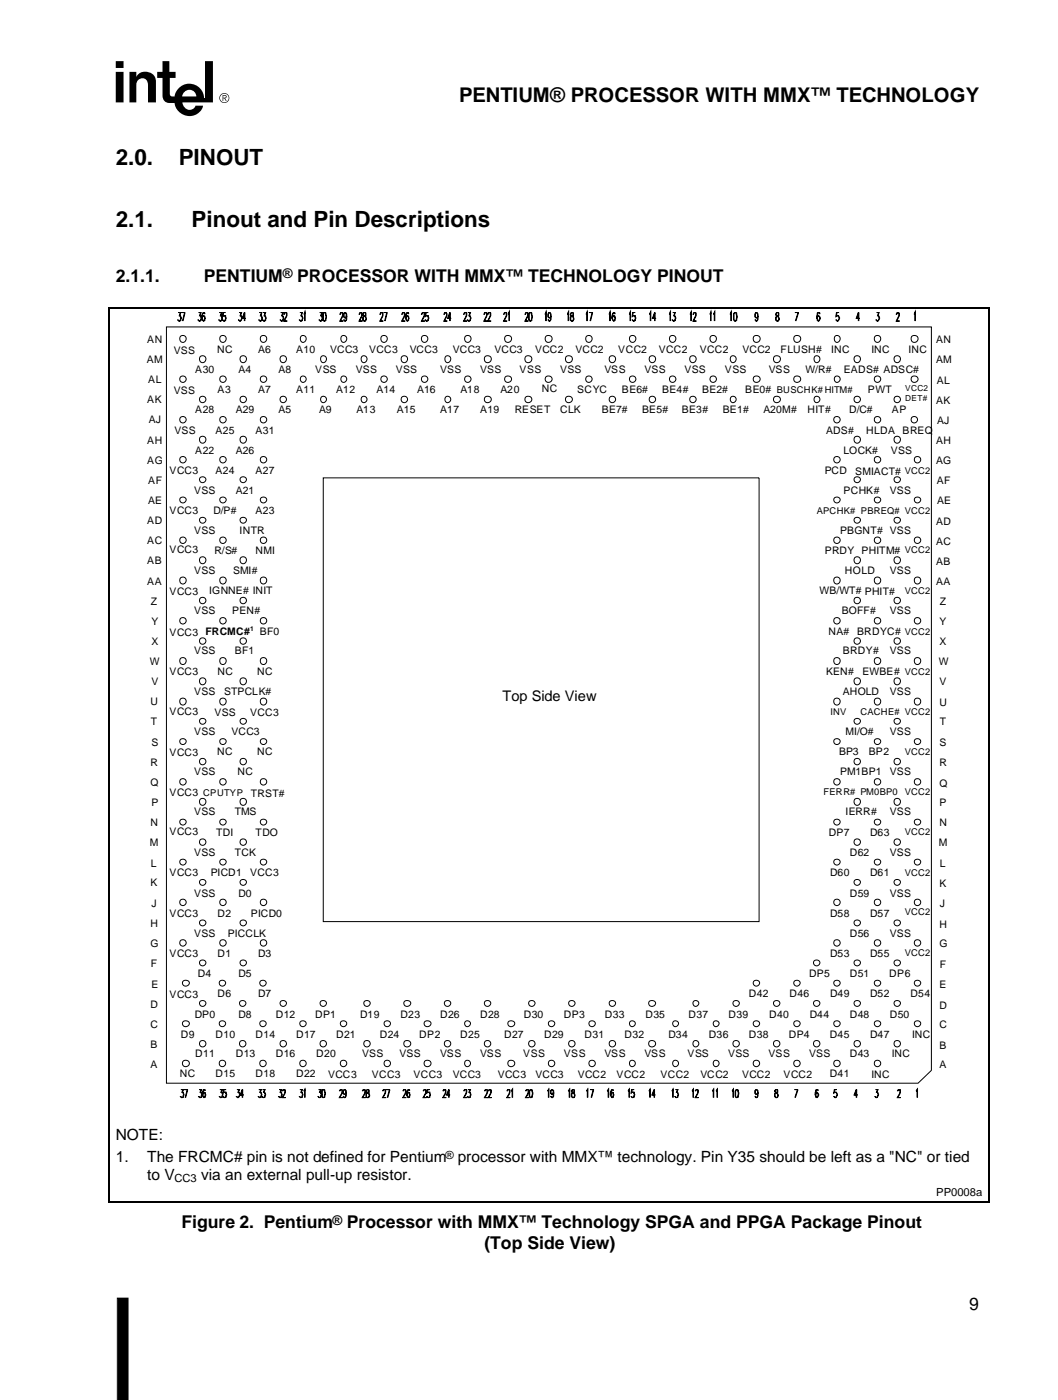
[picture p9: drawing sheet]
<svg xmlns="http://www.w3.org/2000/svg" width="168mm" height="222mm" viewBox="0 0 168 222" stroke-linecap="round" stroke-linejoin="round" font-family="sans-serif">
<path d="M17.3 48.9h.1v.1h-.1zM156.9 48.9h.2v.1h-.2zM17.3 190.7h.1v.1h-.1zM156.9 190.7h.2v.1h-.2zM18.7 206.2h1.5v16.1h-1.5z" fill="#000"/>
<g fill="none" stroke="#000" stroke-width=".16">
<path d="M26.4 51.9h121.4v118l-2.1 2.1h-119.3zM28.3 49.6h.3l-.2 .5a.45 .45 0 0 1 .3 .5 .45 .45 0 0 1-.3 .4l-.2-.3M28.4 49.6h.3l-.2 .5a.45 .45 0 0 1 .3 .5 .45 .45 0 0 1-.4 .4l-.1-.3M28.8 49.6h.6l-.4 1.4M29.3 49.6l-.3 1.4M31.5 49.6h.3l-.1 .5a.45 .45 0 0 1 .2 .5 .45 .45 0 0 1-.3 .4l-.2-.3M31.6 49.6h.3l-.1 .5a.45 .45 0 0 1 .2 .5 .45 .45 0 0 1-.3 .4l-.2-.3M32.4 49.9l-.1-.3a.91 .91 0 0 0 0 1.4l.1-.1v-.2a.44 .44 0 0 0-.1-.6l-.3 .4M32.5 49.9l-.1-.3a.91 .91 0 0 0-.1 1.4l.2-.1v-.2a.44 .44 0 0 0-.2-.6l-.2 .4M34.8 49.6h.3l-.1 .5a.45 .45 0 0 1 .2 .5 .45 .45 0 0 1-.3 .4l-.2-.3M34.9 49.6h.3l-.1 .5a.45 .45 0 0 1 .2 .5 .45 .45 0 0 1-.3 .4l-.2-.3M35.7 49.6h-.3l-.1 .6 .4-.1 .1 .4-.1 .4-.2 .1-.2-.3"/>
<path d="M35.8 49.6h-.3l-.1 .6 .4-.1 .1 .4-.1 .4-.2 .1-.2-.3M37.9 49.6h.4l-.2 .5a.45 .45 0 0 1 .3 .5 .45 .45 0 0 1-.4 .4l-.2-.3M38 49.6h.4l-.2 .5a.45 .45 0 0 1 .2 .5 .45 .45 0 0 1-.3 .4l-.2-.3M38.9 50.5h-.5l.4-.9v1.4M39 50.5h-.5l.4-.9v1.4M41.1 49.6h.4l-.2 .5a.45 .45 0 0 1 .3 .5 .45 .45 0 0 1-.4 .4l-.1-.3M41.2 49.6h.4l-.2 .5a.45 .45 0 0 1 .3 .5 .45 .45 0 0 1-.4 .4l-.2-.3M41.7 49.6h.4l-.2 .5a.45 .45 0 0 1 .3 .5 .45 .45 0 0 1-.4 .4l-.1-.3M41.8 49.6h.4l-.2 .5a.45 .45 0 0 1 .3 .5 .45 .45 0 0 1-.4 .4l-.2-.3M44.5 49.6h.4l-.2 .5a.45 .45 0 0 1 .3 .5 .45 .45 0 0 1-.4 .4l-.2-.3M44.6 49.6h.4l-.2 .5a.45 .45 0 0 1 .2 .5 .45 .45 0 0 1-.3 .4l-.2-.3M45 50l.2-.4 .3 .1v.4l-.5 .9h.6"/>
<path d="M45.1 50l.2-.4 .3 .1v.4l-.5 .9h.5M47.6 49.6h.3l-.1 .5a.45 .45 0 0 1 .2 .5 .45 .45 0 0 1-.3 .4l-.2-.3M47.7 49.6h.3l-.2 .5a.45 .45 0 0 1 .3 .5 .45 .45 0 0 1-.3 .4l-.2-.3M47.9 53.3a.5 .5 0 0 1 .7 .5l-.1 .3-.4 .3a.6 .6 0 0 1-.4-.5 .6 .6 0 0 1 .2-.6zM48.2 49.9l.1-.3v1.4M48.3 49.9l.1-.3v1.4M50.7 49.6h.4l-.2 .5a.45 .45 0 0 1 .2 .5 .45 .45 0 0 1-.3 .4l-.2-.3M50.8 49.6h.3l-.1 .5a.45 .45 0 0 1 .2 .5 .45 .45 0 0 1-.3 .4l-.2-.3M51.1 56.5a.5 .5 0 0 1 .7 .5l-.1 .3-.4 .3a.6 .6 0 0 1-.4-.5 .6 .6 0 0 1 .2-.6zM51.3 49.7l.1-.1 .2 .1 .1 .5-.1 .7-.1 .1-.3-.3zM51.4 49.7l.1-.1 .2 .1 .1 .5-.1 .7-.1 .1-.3-.3zM53.9 50l.2-.4 .3 .1v.4l-.5 .9h.5"/>
<path d="M54 50l.2-.4 .2 .1v.4l-.4 .9h.5M54.3 53.3a.5 .5 0 0 1 .7 .5v.3l-.5 .3a.6 .6 0 0 1-.4-.5 .6 .6 0 0 1 .2-.6zM54.9 50.1l-.1 .4a.47 .47 0 0 1-.3-.5 .47 .47 0 0 1 .3-.4l.1 .3v.2a.63 .63 0 0 1-.2 .9l-.2-.3M55 50.1l-.1 .4a.47 .47 0 0 1-.3-.5 .47 .47 0 0 1 .3-.4l.1 .3v.2a.63 .63 0 0 1-.2 .9l-.2-.3M57 50l.1-.4 .3 .1v.4l-.4 .9h.5M57.1 50l.1-.4 .3 .1v.4l-.4 .9h.5M57.5 56.5a.5 .5 0 0 1 .8 .5l-.1 .3-.5 .3a.6 .6 0 0 1-.4-.5 .6 .6 0 0 1 .2-.6zM57.7 49.6a.33 .33 0 0 0 0 .5 .43 .43 0 0 1 .4 .4 .43 .43 0 0 1-.4 .5 .48 .48 0 0 1-.1-.5 .48 .48 0 0 1 .4-.4v-.4zM57.7 49.7v.2v.2a.43 .43 0 0 1 .5 .4 .43 .43 0 0 1-.4 .5 .48 .48 0 0 1-.1-.5 .48 .48 0 0 1 .4-.4v-.4l-.1-.1zM60.3 50l.2-.4 .2 .1v.4l-.4 .9h.5M60.4 50l.1-.4 .3 .1v.4l-.4 .9h.5M60.9 49.6h.6l-.4 1.4"/>
<path d="M61.4 49.6l-.4 1.4M63.8 50l.1-.4 .3 .1v.4l-.4 .9h.5M63.8 50l.2-.4 .3 .1v.4l-.5 .9h.5M64.8 49.9l-.1-.3a.91 .91 0 0 0-.1 1.4l.2-.1v-.2a.44 .44 0 0 0-.2-.6l-.3 .4M64.9 49.9l-.1-.3a.91 .91 0 0 0-.1 1.4l.2-.1v-.2a.44 .44 0 0 0-.2-.6l-.3 .4M66.9 50l.2-.4 .2 .1v.4l-.4 .9h.5M67 50l.1-.4 .3 .1v.4l-.4 .9h.5M67.9 49.6h-.3l-.1 .6 .4-.1 .1 .4-.1 .4-.3 .1-.1-.3M68 49.6h-.4v.6l.4-.1 .1 .4-.1 .4-.3 .1-.1-.3M70.4 50l.2-.4h.2l.1 .5-.5 .9h.6M70.5 50l.2-.4h.2l.1 .5-.5 .9h.5M70.8 56.5a.5 .5 0 0 1 .7 .5v.3l-.5 .3a.6 .6 0 0 1-.4-.5 .6 .6 0 0 1 .2-.6z"/>
<path d="M71.5 50.5h-.5l.4-.9v1.4M71.6 50.5h-.5l.4-.9v1.4M73.6 50l.1-.4 .3 .1v.4l-.4 .9h.5M73.7 50l.1-.4 .3 .1v.4l-.4 .9h.5M74.3 49.6h.3l-.2 .5a.45 .45 0 0 1 .3 .5 .45 .45 0 0 1-.4 .4l-.1-.3M74.3 49.6h.4l-.2 .5a.45 .45 0 0 1 .3 .5 .45 .45 0 0 1-.4 .4l-.1-.3M76.8 50l.2-.4 .2 .1v.4l-.4 .9h.5M76.9 50l.1-.4 .3 .1v.4l-.4 .9h.5M77.4 50l.2-.4 .2 .1v.4l-.4 .9h.5M77.5 50l.1-.4 .3 .1v.4l-.4 .9h.5M79.9 50l.2-.4 .2 .1v.4l-.4 .9h.5M80 50l.2-.4 .2 .1v.4l-.4 .9h.5"/>
<path d="M80.6 49.9l.2-.3v1.4M80.7 49.9l.2-.3v1.4M83.3 50l.2-.4 .2 .1v.4l-.4 .9h.5M83.4 50l.2-.4 .2 .1v.4l-.4 .9h.5M84 49.7l.1-.1 .2 .1 .1 .5-.1 .7-.1 .1-.3-.3zM84.1 49.7l.1-.1 .2 .1 .1 .5-.1 .7-.2 .1-.2-.3zM86.4 49.9l.2-.3v1.4M86.5 49.9l.2-.3v1.4M87.4 50.1l-.2 .4a.47 .47 0 0 1-.3-.5 .47 .47 0 0 1 .3-.4l.2 .3v.2a.63 .63 0 0 1-.3 .9l-.1-.3M87.5 50.1l-.2 .4a.47 .47 0 0 1-.3-.5 .47 .47 0 0 1 .3-.4l.2 .3v.2a.63 .63 0 0 1-.3 .9l-.2-.3M90 49.9l.2-.3v1.4M90.1 49.9l.2-.3v1.4"/>
<path d="M90.6 49.7l-.1 .2 .1 .2a.43 .43 0 0 1 .4 .4 .43 .43 0 0 1-.3 .5 .48 .48 0 0 1-.2-.5 .48 .48 0 0 1 .4-.4v-.4l-.1-.1zM90.8 49.6a.33 .33 0 0 0-.1 .5 .43 .43 0 0 1 .4 .4 .43 .43 0 0 1-.3 .5 .48 .48 0 0 1-.2-.5 .48 .48 0 0 1 .4-.4v-.4zM93 49.9l.1-.3v1.4M93 49.9l.2-.3v1.4M93.5 49.6h.6l-.4 1.4M94 49.6l-.4 1.4M96.6 49.9l.2-.3v1.4M96.7 49.9l.2-.3v1.4M97.5 49.9v-.3a.91 .91 0 0 0-.1 1.4l.1-.1v-.2a.44 .44 0 0 0-.1-.6l-.3 .4M97.6 49.9l-.1-.3a.91 .91 0 0 0 0 1.4l.1-.1v-.2a.44 .44 0 0 0-.1-.6l-.3 .4M99.8 49.9l.2-.3v1.4M99.9 49.9l.2-.3v1.4"/>
<path d="M100.8 49.6h-.4l-.1 .6 .5-.1v.4v.4l-.3 .1-.2-.3M100.8 49.6h-.3l-.1 .6 .4-.1 .1 .4-.1 .4-.2 .1-.2-.3M103 49.9l.2-.3v1.4M103.1 49.9l.2-.3v1.4M104.1 50.5h-.6l.4-.9v1.4M104.1 50.5h-.5l.4-.9v1.4M106.2 49.9l.1-.3v1.4M106.3 49.9l.1-.3v1.4M106.8 49.6h.3l-.2 .5a.45 .45 0 0 1 .3 .5 .45 .45 0 0 1-.4 .4l-.1-.3M106.8 49.6h.4l-.2 .5a.45 .45 0 0 1 .3 .5 .45 .45 0 0 1-.4 .4l-.1-.3M109.5 49.9l.1-.3v1.4M109.6 49.9l.1-.3v1.4"/>
<path d="M110 50l.2-.4 .2 .1v.4l-.4 .9h.5M110.1 50l.1-.4 .3 .1v.4l-.4 .9h.5M112.6 49.9l.2-.3v1.4M112.7 49.9l.2-.3v1.4M113.2 49.9l.2-.3v1.4M113.3 49.9l.2-.3v1.4M115.8 49.9l.2-.3v1.4M115.9 49.9l.2-.3v1.4M116.1 56.5a.5 .5 0 0 1 .7 .5v.3l-.5 .3a.6 .6 0 0 1-.4-.5 .6 .6 0 0 1 .2-.6zM116.5 49.7l.1-.1 .2 .1 .1 .5-.1 .7-.1 .1-.3-.3zM116.6 49.7l.1-.1 .2 .1 .1 .5-.1 .7-.1 .1-.3-.3zM120.2 50.1l-.1 .4a.47 .47 0 0 1-.3-.5 .47 .47 0 0 1 .3-.4l.1 .3v.2a.63 .63 0 0 1-.2 .9l-.2-.3"/>
<path d="M120.3 50.1l-.2 .4a.47 .47 0 0 1-.2-.5 .47 .47 0 0 1 .2-.4l.2 .3v.2a.63 .63 0 0 1-.2 .9l-.2-.3M123.3 49.6a.37 .37 0 0 0-.2 .4 .37 .37 0 0 0 .3 .3 .36 .36 0 0 1 .2 .4 .36 .36 0 0 1-.3 .3 .48 .48 0 0 1-.2-.5 .48 .48 0 0 1 .4-.4v-.4zM123.4 49.6a.37 .37 0 0 0-.2 .4 .37 .37 0 0 0 .3 .3 .36 .36 0 0 1 .2 .4 .36 .36 0 0 1-.3 .3 .48 .48 0 0 1-.2-.5 .48 .48 0 0 1 .4-.4v-.4zM126.2 49.6h.5l-.4 1.4M126.7 49.6l-.5 1.4M129.4 56.5a.5 .5 0 0 1 .7 .5v.3l-.5 .3a.6 .6 0 0 1-.4-.5 .6 .6 0 0 1 .2-.6zM130 49.9v-.3l-.3 .1-.1 .5 .1 .7 .2 .1 .1-.3a.44 .44 0 0 0-.1-.6l-.2 .1-.1 .3M130.1 49.9l-.1-.3-.2 .1-.1 .5 .1 .7 .2 .1 .1-.3a.44 .44 0 0 0-.1-.6l-.2 .1-.1 .3M132.6 53.3a.5 .5 0 0 1 .7 .5v.3l-.5 .3a.6 .6 0 0 1-.4-.5 .6 .6 0 0 1 .2-.6zM133.1 49.6h-.3l-.1 .6 .1-.1a.43 .43 0 0 1 .4 .4 .43 .43 0 0 1-.4 .5l-.1-.3M133.2 49.6h-.4v.6v-.1a.43 .43 0 0 1 .5 .4 .43 .43 0 0 1-.4 .5l-.1-.3M136.4 50.5h-.5l.3-.9v1.4"/>
<path d="M136.5 50.5h-.5l.3-.9v1.4M139.1 49.6h.3l-.1 .5a.45 .45 0 0 1 .2 .5 .45 .45 0 0 1-.3 .4l-.2-.3M139.2 49.6h.3l-.1 .5a.45 .45 0 0 1 .2 .5 .45 .45 0 0 1-.3 .4l-.2-.3M142.2 50l.2-.4h.2l.1 .5-.5 .9h.5M142.3 50l.1-.3 .3-.1v.5l-.4 .9h.5M145 49.9l.2-.3v1.4M145.1 49.9l.2-.3v1.4M51.3 75.9h69.2v70.4h-69.2zM28.7 173h.3l-.1 .4a.45 .45 0 0 1 .2 .5 .45 .45 0 0 1-.3 .3l-.2-.2M28.8 173h.3l-.1 .4a.45 .45 0 0 1 .2 .5 .45 .45 0 0 1-.3 .3l-.2-.2M29.2 173h.6l-.3 1.2M29.7 173l-.3 1.2"/>
<path d="M31.6 173h.3l-.1 .4a.45 .45 0 0 1 .2 .5 .45 .45 0 0 1-.3 .3l-.2-.2M31.7 173h.3l-.2 .4a.45 .45 0 0 1 .3 .5 .45 .45 0 0 1-.3 .3l-.2-.2M32.5 173.1l-.1-.1a.81 .81 0 0 0-.1 1.2h.2l.1-.4-.1-.3-.2-.1-.2 .4M32.6 173.1l-.1-.1a.81 .81 0 0 0-.1 1.2h.2l.1-.4-.1-.3-.2-.1-.2 .4M34.9 173h.3l-.1 .4a.45 .45 0 0 1 .2 .5 .45 .45 0 0 1-.3 .3l-.2-.2M35 173h.3l-.2 .4a.45 .45 0 0 1 .3 .5 .45 .45 0 0 1-.3 .3l-.2-.2M35.8 173h-.3l-.1 .5 .4-.1 .1 .3-.1 .5h-.2l-.2-.2M35.9 173h-.3l-.1 .5 .4-.1 .1 .3-.1 .5h-.3l-.1-.2M37.6 173h.3l-.1 .4a.45 .45 0 0 1 .2 .5 .45 .45 0 0 1-.3 .3l-.2-.2M37.7 173h.3l-.2 .4a.45 .45 0 0 1 .3 .5 .45 .45 0 0 1-.3 .3l-.2-.2M38.6 173.8h-.5l.3-.8v1.2M38.7 173.8h-.5l.3-.8v1.2"/>
<path d="M41.1 173h.3l-.2 .4a.45 .45 0 0 1 .3 .5 .45 .45 0 0 1-.4 .3l-.1-.2M41.1 173h.4l-.2 .4a.45 .45 0 0 1 .3 .5 .45 .45 0 0 1-.4 .3l-.1-.2M41.7 173h.3l-.2 .4a.45 .45 0 0 1 .3 .5 .45 .45 0 0 1-.4 .3l-.1-.2M41.7 173h.4l-.2 .4a.45 .45 0 0 1 .3 .5 .45 .45 0 0 1-.4 .3l-.1-.2M44.3 173h.3l-.2 .4a.45 .45 0 0 1 .3 .5 .45 .45 0 0 1-.3 .3l-.2-.2M44.4 173h.3l-.2 .4a.45 .45 0 0 1 .3 .5 .45 .45 0 0 1-.4 .3l-.1-.2M44.8 173.2l.2-.2 .2 .1v.1a1.23 1.23 0 0 1-.4 1h.5M44.9 173.2l.1-.2 .3 .1v.1a1.23 1.23 0 0 1-.4 1h.5M47.6 173h.3l-.1 .4a.45 .45 0 0 1 .2 .5 .45 .45 0 0 1-.3 .3l-.2-.2M47.7 173h.3l-.2 .4a.45 .45 0 0 1 .3 .5 .45 .45 0 0 1-.3 .3l-.2-.2M48.2 173.2l.1-.2v1.2M48.3 173.2l.1-.2v1.2"/>
<path d="M50.5 173h.4l-.2 .4a.45 .45 0 0 1 .3 .5 .45 .45 0 0 1-.4 .3l-.1-.2M50.6 173h.4l-.2 .4a.45 .45 0 0 1 .3 .5 .45 .45 0 0 1-.4 .3l-.2-.2M51.1 173.1l.1-.1 .3 .1 .1 .4-.1 .7h-.2l-.2-.2zM51.2 173.1l.1-.1 .3 .1v.4v.7h-.2l-.3-.2zM53.8 173.2l.2-.2 .3 .1v.1a1.23 1.23 0 0 1-.5 1h.6M53.9 173.2l.2-.2 .3 .1v.1a1.23 1.23 0 0 1-.5 1h.5M54.9 173.4l-.2 .3a.41 .41 0 0 1-.3-.3 .41 .41 0 0 1 .3-.4 1.16 1.16 0 0 1 0 1.2l-.3-.2M54.9 173.4l-.1 .3a.41 .41 0 0 1-.3-.3 .41 .41 0 0 1 .3-.4 1.16 1.16 0 0 1 0 1.2l-.3-.2M57.5 173.2l.2-.2 .2 .1v.1a1.23 1.23 0 0 1-.4 1h.5M57.6 173.2l.1-.2 .3 .1v.1a1.23 1.23 0 0 1-.4 1h.5M58.1 173.1l.1 .3a.43 .43 0 0 1 .4 .4 .43 .43 0 0 1-.3 .4 .48 .48 0 0 1-.2-.5 .48 .48 0 0 1 .4-.3l-.1-.4zM58.3 173.1h-.1l.1 .3a.43 .43 0 0 1 .4 .4 .43 .43 0 0 1-.4 .4 .48 .48 0 0 1-.1-.5 .48 .48 0 0 1 .4-.3v-.3l-.1-.1z"/>
<path d="M60.7 173.2l.2-.2 .2 .1v.1a1.23 1.23 0 0 1-.4 1h.5M60.8 173.2l.2-.2 .2 .1v.1a1.23 1.23 0 0 1-.4 1h.5M61.3 173h.6l-.3 1.2M61.8 173l-.3 1.2M63.9 173.2l.2-.2 .2 .1v.1a1.23 1.23 0 0 1-.4 1h.5M64 173.2l.2-.2 .2 .1v.1a1.23 1.23 0 0 1-.4 1h.5M64.9 173.1v-.1a.81 .81 0 0 0-.1 1.2h.1l.1-.4-.1-.3-.1-.1-.3 .4M65 173.1l-.1-.1a.81 .81 0 0 0 0 1.2h.1l.1-.4-.1-.3-.1-.1-.3 .4M67.1 173.2l.2-.2h.2l.1 .2a1.23 1.23 0 0 1-.5 1h.5M67.2 173.2l.2-.2 .2 .1v.1a1.23 1.23 0 0 1-.4 1h.5M68.2 173h-.4l-.1 .5 .5-.1v.3v.5h-.3l-.2-.2M68.2 173h-.3l-.1 .5 .4-.1 .1 .3-.1 .5h-.2l-.2-.2"/>
<path d="M70.3 173.2l.1-.2 .3 .1v.1a1.23 1.23 0 0 1-.4 1h.5M70.4 173.2l.1-.2 .3 .1v.1a1.23 1.23 0 0 1-.4 1h.5M71.4 173.8h-.5l.3-.8v1.2M71.5 173.8h-.5l.3-.8v1.2M73.6 173.2l.1-.2 .3 .1v.1a1.23 1.23 0 0 1-.4 1h.5M73.7 173.2l.1-.2h.2l.1 .2a1.23 1.23 0 0 1-.4 1h.5M74.3 173h.3l-.2 .4a.45 .45 0 0 1 .3 .5 .45 .45 0 0 1-.4 .3l-.1-.2M74.3 173h.4l-.2 .4a.45 .45 0 0 1 .3 .5 .45 .45 0 0 1-.4 .3l-.1-.2M76.9 173.2l.1-.2 .3 .1v.1a1.23 1.23 0 0 1-.4 1h.5M77 173.2l.1-.2 .3 .1v.1a1.23 1.23 0 0 1-.4 1h.5M77.5 173.2l.1-.2h.2l.1 .2a1.23 1.23 0 0 1-.4 1h.5M77.6 173.2l.1-.2 .3 .1v.1a1.23 1.23 0 0 1-.4 1h.5"/>
<path d="M80.4 173.2l.2-.2 .3 .1v.1a1.23 1.23 0 0 1-.5 1h.5M80.5 173.2l.2-.2 .2 .1v.1a1.23 1.23 0 0 1-.4 1h.5M81.1 173.2l.2-.2v1.2M81.2 173.2l.2-.2v1.2M83.4 173.2l.2-.2 .2 .1v.1a1.23 1.23 0 0 1-.4 1h.5M83.5 173.2l.2-.2 .2 .1v.1a1.23 1.23 0 0 1-.4 1h.5M84.1 173.1l.1-.1 .2 .1 .1 .4-.1 .7h-.2l-.2-.2zM84.2 173.1v-.1l.3 .1 .1 .4-.1 .7h-.2l-.2-.2zM86.9 173.2l.1-.2v1.2M87 173.2l.1-.2v1.2M87.8 173.4l-.2 .3a.41 .41 0 0 1-.2-.3 .41 .41 0 0 1 .2-.4 1.16 1.16 0 0 1 0 1.2l-.2-.2M87.9 173.4l-.2 .3a.41 .41 0 0 1-.2-.3 .41 .41 0 0 1 .2-.4 1.16 1.16 0 0 1 0 1.2l-.2-.2"/>
<path d="M90.2 173.2l.1-.2v1.2M90.3 173.2l.1-.2v1.2M90.8 173l-.1 .1 .1 .3a.43 .43 0 0 1 .4 .4 .43 .43 0 0 1-.4 .4 .48 .48 0 0 1-.1-.5 .48 .48 0 0 1 .4-.3v-.3zM90.8 173.1v.3a.43 .43 0 0 1 .5 .4 .43 .43 0 0 1-.4 .4 .48 .48 0 0 1-.1-.5 .48 .48 0 0 1 .4-.3v-.3l-.1-.1zM93 173.2l.2-.2v1.2M93.1 173.2l.2-.2v1.2M93.6 173h.6l-.3 1.2M94.1 173l-.3 1.2M96.4 173.2l.1-.2v1.2M96.4 173.2l.2-.2v1.2M97.3 173.1l-.1-.1a.81 .81 0 0 0-.1 1.2h.2l.1-.4-.1-.3-.2-.1-.2 .4M97.4 173.1l-.1-.1a.81 .81 0 0 0-.1 1.2h.2l.1-.4-.1-.3-.2-.1-.3 .4"/>
<path d="M99.7 173.2l.1-.2v1.2M99.7 173.2l.2-.2v1.2M100.6 173h-.4v.5l.4-.1 .1 .3-.1 .5h-.3l-.1-.2M100.7 173h-.4l-.1 .5 .5-.1 .1 .3-.1 .5h-.3l-.2-.2M103 173.2l.1-.2v1.2M103 173.2l.2-.2v1.2M104 173.8h-.5l.3-.8v1.2M104.1 173.8h-.6l.4-.8v1.2M106.6 173.2l.2-.2v1.2M106.7 173.2l.1-.2v1.2M107.2 173h.3l-.1 .4a.45 .45 0 0 1 .2 .5 .45 .45 0 0 1-.3 .3l-.2-.2M107.3 173h.3l-.2 .4a.45 .45 0 0 1 .3 .5 .45 .45 0 0 1-.3 .3l-.2-.2"/>
<path d="M109.8 173.2l.2-.2v1.2M109.9 173.2l.2-.2v1.2M110.3 173.2l.2-.2 .2 .1v.1a1.23 1.23 0 0 1-.4 1h.5M110.4 173.2l.2-.2 .2 .1v.1a1.23 1.23 0 0 1-.4 1h.5M113 173.2l.2-.2v1.2M113.1 173.2l.2-.2v1.2M113.6 173.2l.2-.2v1.2M113.7 173.2l.2-.2v1.2M116.2 173.2l.1-.2v1.2M116.2 173.2l.2-.2v1.2M116.8 173.1v-.1l.3 .1 .1 .4-.1 .7h-.2l-.2-.2zM116.8 173.1l.1-.1 .3 .1 .1 .4-.1 .7h-.2l-.2-.2z"/>
<path d="M120.2 173.4l-.1 .3a.41 .41 0 0 1-.3-.3 .41 .41 0 0 1 .3-.4 1.16 1.16 0 0 1 0 1.2l-.3-.2M120.3 173.4l-.2 .3a.41 .41 0 0 1-.2-.3 .41 .41 0 0 1 .2-.4 1.16 1.16 0 0 1 0 1.2l-.2-.2M123.1 173l-.2 .1 .1 .3a.43 .43 0 0 1 .4 .4 .43 .43 0 0 1-.3 .4 .48 .48 0 0 1-.1-.5 .48 .48 0 0 1 .4-.3v-.3zM123.1 173.1h-.1l.1 .3a.43 .43 0 0 1 .4 .4 .43 .43 0 0 1-.3 .4 .48 .48 0 0 1-.2-.5 .48 .48 0 0 1 .4-.3v-.3v-.1zM126.1 173h.6l-.5 1.2M126.6 173l-.4 1.2M129.8 173.1l-.1-.1-.2 .1-.1 .4 .1 .7h.1h.1a.45 .45 0 0 0-.1-.8l-.1 .1-.1 .3M129.9 173.1l-.1-.1-.3 .1v.4v.7h.2h.1a.45 .45 0 0 0-.1-.8l-.2 .1v.3M132.8 173h-.4l-.1 .5 .1-.1a.43 .43 0 0 1 .4 .4 .43 .43 0 0 1-.3 .4l-.2-.2M132.8 173h-.3l-.1 .5 .1-.1a.43 .43 0 0 1 .4 .4 .43 .43 0 0 1-.3 .4l-.2-.2M136.1 173.8h-.5l.3-.8v1.2M136.1 173.8h-.5l.4-.8v1.2"/>
<path d="M138.9 173h.4l-.2 .4a.45 .45 0 0 1 .3 .5 .45 .45 0 0 1-.4 .3l-.1-.2M139 173h.4l-.2 .4a.45 .45 0 0 1 .2 .5 .45 .45 0 0 1-.3 .3l-.2-.2M142.4 173.2l.2-.2 .2 .1v.1a1.23 1.23 0 0 1-.4 1h.5M142.5 173.2l.2-.2 .2 .1v.1a1.23 1.23 0 0 1-.4 1h.5M145.4 173.2l.1-.2v1.2M145.5 173.2l.1-.2v1.2M18.6 222.3v-16.2h1.7v16.2"/>
<circle cx="29" cy="53.8" r=".54"/>
<circle cx="32.1" cy="57" r=".54"/>
<circle cx="35.4" cy="53.8" r=".54"/>
<circle cx="38.6" cy="57" r=".54"/>
<circle cx="41.8" cy="53.8" r=".54"/>
<circle cx="44.9" cy="57" r=".54"/>
<circle cx="60.9" cy="53.8" r=".54"/>
<circle cx="64.1" cy="57" r=".54"/>
<circle cx="67.4" cy="53.8" r=".54"/>
<circle cx="74.2" cy="53.8" r=".54"/>
<circle cx="77.4" cy="57" r=".57"/>
<circle cx="80.6" cy="53.8" r=".57"/>
<circle cx="83.8" cy="57" r=".57"/>
<circle cx="87.1" cy="53.8" r=".57"/>
<circle cx="90.3" cy="57" r=".57"/>
<circle cx="93.4" cy="53.8" r=".54"/>
<circle cx="97.2" cy="57" r=".54"/>
<circle cx="100.4" cy="53.8" r=".54"/>
<circle cx="103.5" cy="57" r=".54"/>
<circle cx="106.7" cy="53.8" r=".54"/>
<circle cx="109.9" cy="57" r=".54"/>
<circle cx="113.2" cy="53.8" r=".54"/>
<circle cx="120.1" cy="53.8" r=".57"/>
<circle cx="123.3" cy="57" r=".57"/>
<circle cx="126.5" cy="53.8" r=".57"/>
<circle cx="136" cy="57" r=".54"/>
<circle cx="139.2" cy="53.8" r=".54"/>
<circle cx="142.4" cy="57" r=".54"/>
<circle cx="145.1" cy="53.8" r=".57"/>
<circle cx="29" cy="60.2" r=".52"/>
<circle cx="29" cy="66.6" r=".52"/>
<circle cx="29" cy="73" r=".52"/>
<circle cx="29.1" cy="79.4" r=".5"/>
<circle cx="32.1" cy="69.8" r=".54"/>
<circle cx="32.2" cy="63.4" r=".52"/>
<circle cx="32.2" cy="76.1" r=".5"/>
<circle cx="35.4" cy="73" r=".52"/>
<circle cx="35.4" cy="60.2" r=".52"/>
<circle cx="35.4" cy="66.6" r=".52"/>
<circle cx="35.4" cy="79.4" r=".5"/>
<circle cx="38.6" cy="69.8" r=".54"/>
<circle cx="38.6" cy="63.4" r=".52"/>
<circle cx="38.6" cy="76.1" r=".5"/>
<circle cx="41.8" cy="60.2" r=".52"/>
<circle cx="41.8" cy="73" r=".52"/>
<circle cx="41.8" cy="66.6" r=".52"/>
<circle cx="41.8" cy="79.4" r=".5"/>
<circle cx="44.9" cy="63.4" r=".52"/>
<circle cx="48.1" cy="60.2" r=".5"/>
<circle cx="51.3" cy="63.4" r=".5"/>
<circle cx="54.5" cy="60.2" r=".5"/>
<circle cx="57.8" cy="63.4" r=".5"/>
<circle cx="60.9" cy="60.2" r=".52"/>
<circle cx="64.2" cy="63.4" r=".52"/>
<circle cx="67.4" cy="60.2" r=".52"/>
<circle cx="71" cy="63.4" r=".5"/>
<circle cx="74.2" cy="60.2" r=".52"/>
<circle cx="77.4" cy="63.4" r=".55"/>
<circle cx="80.6" cy="60.2" r=".55"/>
<circle cx="83.9" cy="63.4" r=".55"/>
<circle cx="87.1" cy="60.2" r=".55"/>
<circle cx="90.3" cy="63.4" r=".55"/>
<circle cx="93.5" cy="60.2" r=".52"/>
<circle cx="97.2" cy="63.4" r=".52"/>
<circle cx="100.4" cy="60.2" r=".52"/>
<circle cx="103.5" cy="63.4" r=".52"/>
<circle cx="106.8" cy="60.2" r=".52"/>
<circle cx="110" cy="63.4" r=".52"/>
<circle cx="113.2" cy="60.2" r=".52"/>
<circle cx="116.3" cy="63.4" r=".5"/>
<circle cx="120.1" cy="60.2" r=".55"/>
<circle cx="123.3" cy="63.4" r=".55"/>
<circle cx="126.5" cy="60.2" r=".55"/>
<circle cx="129.6" cy="63.4" r=".5"/>
<circle cx="132.8" cy="66.6" r=".52"/>
<circle cx="132.8" cy="73" r=".52"/>
<circle cx="132.9" cy="60.2" r=".5"/>
<circle cx="132.9" cy="79.4" r=".5"/>
<circle cx="136" cy="69.8" r=".54"/>
<circle cx="136" cy="63.4" r=".52"/>
<circle cx="136.1" cy="76.1" r=".5"/>
<circle cx="139.3" cy="66.6" r=".52"/>
<circle cx="139.3" cy="73" r=".52"/>
<circle cx="139.3" cy="60.2" r=".52"/>
<circle cx="139.3" cy="79.4" r=".5"/>
<circle cx="142.4" cy="69.8" r=".54"/>
<circle cx="142.4" cy="63.4" r=".52"/>
<circle cx="142.4" cy="76.1" r=".5"/>
<circle cx="145.1" cy="66.6" r=".52"/>
<circle cx="145.2" cy="60.2" r=".55"/>
<circle cx="145.6" cy="73" r=".52"/>
<circle cx="145.6" cy="79.4" r=".5"/>
<circle cx="29" cy="92.1" r=".54"/>
<circle cx="29" cy="85.8" r=".52"/>
<circle cx="29" cy="98.5" r=".52"/>
<circle cx="32.1" cy="88.9" r=".54"/>
<circle cx="32.2" cy="95.3" r=".52"/>
<circle cx="32.2" cy="82.6" r=".5"/>
<circle cx="35.4" cy="92.1" r=".54"/>
<circle cx="35.4" cy="85.8" r=".52"/>
<circle cx="35.4" cy="98.5" r=".52"/>
<circle cx="38.6" cy="88.9" r=".54"/>
<circle cx="38.6" cy="95.3" r=".52"/>
<circle cx="38.6" cy="82.6" r=".5"/>
<circle cx="41.8" cy="92.1" r=".54"/>
<circle cx="41.8" cy="85.8" r=".52"/>
<circle cx="41.8" cy="98.5" r=".52"/>
<circle cx="132.8" cy="92.1" r=".54"/>
<circle cx="132.8" cy="85.8" r=".52"/>
<circle cx="132.8" cy="98.5" r=".52"/>
<circle cx="136" cy="88.9" r=".54"/>
<circle cx="136" cy="95.3" r=".52"/>
<circle cx="136.1" cy="82.6" r=".5"/>
<circle cx="139.2" cy="92.1" r=".54"/>
<circle cx="139.3" cy="85.8" r=".52"/>
<circle cx="139.3" cy="98.5" r=".52"/>
<circle cx="142.4" cy="88.9" r=".54"/>
<circle cx="142.4" cy="95.3" r=".52"/>
<circle cx="142.4" cy="82.6" r=".5"/>
<circle cx="145.6" cy="92.1" r=".54"/>
<circle cx="145.6" cy="85.8" r=".52"/>
<circle cx="145.6" cy="98.5" r=".52"/>
<circle cx="29" cy="104.9" r=".54"/>
<circle cx="29" cy="111.4" r=".54"/>
<circle cx="29.1" cy="117.7" r=".5"/>
<circle cx="32.1" cy="108.2" r=".54"/>
<circle cx="32.2" cy="101.8" r=".52"/>
<circle cx="32.2" cy="114.5" r=".5"/>
<circle cx="35.4" cy="104.9" r=".54"/>
<circle cx="35.4" cy="111.4" r=".54"/>
<circle cx="35.4" cy="117.7" r=".5"/>
<circle cx="38.6" cy="108.2" r=".54"/>
<circle cx="38.6" cy="101.8" r=".52"/>
<circle cx="38.6" cy="114.5" r=".5"/>
<circle cx="41.8" cy="104.9" r=".54"/>
<circle cx="41.8" cy="111.4" r=".54"/>
<circle cx="41.8" cy="117.7" r=".5"/>
<circle cx="132.8" cy="104.9" r=".54"/>
<circle cx="132.8" cy="111.4" r=".54"/>
<circle cx="132.9" cy="117.7" r=".5"/>
<circle cx="136" cy="108.2" r=".54"/>
<circle cx="136" cy="101.8" r=".52"/>
<circle cx="136.1" cy="114.5" r=".5"/>
<circle cx="139.2" cy="104.9" r=".54"/>
<circle cx="139.2" cy="111.4" r=".54"/>
<circle cx="139.3" cy="117.7" r=".5"/>
<circle cx="142.4" cy="108.2" r=".54"/>
<circle cx="142.4" cy="101.8" r=".52"/>
<circle cx="142.4" cy="114.5" r=".5"/>
<circle cx="145.6" cy="104.9" r=".54"/>
<circle cx="145.6" cy="111.4" r=".54"/>
<circle cx="145.6" cy="117.7" r=".5"/>
<circle cx="29" cy="124.1" r=".52"/>
<circle cx="29.1" cy="130.5" r=".5"/>
<circle cx="29.1" cy="136.9" r=".5"/>
<circle cx="32.1" cy="127.3" r=".54"/>
<circle cx="32.2" cy="120.9" r=".52"/>
<circle cx="32.2" cy="133.7" r=".52"/>
<circle cx="35.4" cy="124.1" r=".52"/>
<circle cx="35.4" cy="130.5" r=".5"/>
<circle cx="35.4" cy="136.9" r=".5"/>
<circle cx="38.6" cy="127.3" r=".54"/>
<circle cx="38.6" cy="133.7" r=".52"/>
<circle cx="38.6" cy="120.9" r=".52"/>
<circle cx="41.8" cy="124.1" r=".52"/>
<circle cx="41.8" cy="136.9" r=".5"/>
<circle cx="41.8" cy="130.5" r=".5"/>
<circle cx="132.8" cy="124.1" r=".52"/>
<circle cx="132.9" cy="136.9" r=".5"/>
<circle cx="132.9" cy="130.5" r=".5"/>
<circle cx="136" cy="127.3" r=".54"/>
<circle cx="136" cy="133.7" r=".52"/>
<circle cx="136" cy="120.9" r=".52"/>
<circle cx="139.3" cy="124.1" r=".52"/>
<circle cx="139.3" cy="136.9" r=".5"/>
<circle cx="139.3" cy="130.5" r=".5"/>
<circle cx="142.4" cy="127.3" r=".54"/>
<circle cx="142.4" cy="120.9" r=".52"/>
<circle cx="142.4" cy="133.7" r=".52"/>
<circle cx="145.6" cy="124.1" r=".52"/>
<circle cx="145.6" cy="130.5" r=".5"/>
<circle cx="145.6" cy="136.9" r=".5"/>
<circle cx="29" cy="149.7" r=".52"/>
<circle cx="29" cy="143.2" r=".52"/>
<circle cx="29.5" cy="156.1" r=".53"/>
<circle cx="32.2" cy="152.9" r=".5"/>
<circle cx="32.2" cy="159.3" r=".5"/>
<circle cx="32.2" cy="146.5" r=".5"/>
<circle cx="32.2" cy="140.1" r=".5"/>
<circle cx="35.3" cy="156.1" r=".5"/>
<circle cx="35.4" cy="149.7" r=".52"/>
<circle cx="35.4" cy="143.2" r=".52"/>
<circle cx="38.5" cy="159.3" r=".5"/>
<circle cx="38.6" cy="152.9" r=".5"/>
<circle cx="38.6" cy="146.5" r=".5"/>
<circle cx="38.6" cy="140.1" r=".5"/>
<circle cx="41.8" cy="156.1" r=".5"/>
<circle cx="41.8" cy="149.7" r=".52"/>
<circle cx="41.8" cy="143.2" r=".52"/>
<circle cx="45" cy="159.3" r=".5"/>
<circle cx="51.3" cy="159.3" r=".5"/>
<circle cx="58.3" cy="159.3" r=".5"/>
<circle cx="64.7" cy="159.3" r=".53"/>
<circle cx="71" cy="159.3" r=".5"/>
<circle cx="77.4" cy="159.3" r=".5"/>
<circle cx="84.4" cy="159.3" r=".5"/>
<circle cx="90.8" cy="159.3" r=".5"/>
<circle cx="97.2" cy="159.3" r=".5"/>
<circle cx="103.5" cy="159.3" r=".53"/>
<circle cx="110.4" cy="159.3" r=".48"/>
<circle cx="116.9" cy="159.3" r=".5"/>
<circle cx="120.1" cy="156.1" r=".5"/>
<circle cx="123.3" cy="159.3" r=".5"/>
<circle cx="126.5" cy="156.1" r=".5"/>
<circle cx="129.6" cy="159.3" r=".5"/>
<circle cx="129.6" cy="152.9" r=".5"/>
<circle cx="132.8" cy="149.7" r=".52"/>
<circle cx="132.8" cy="143.2" r=".52"/>
<circle cx="132.9" cy="156.1" r=".5"/>
<circle cx="136.1" cy="152.9" r=".5"/>
<circle cx="136.1" cy="146.5" r=".5"/>
<circle cx="136.1" cy="159.3" r=".5"/>
<circle cx="136.1" cy="140.1" r=".5"/>
<circle cx="139.3" cy="149.7" r=".52"/>
<circle cx="139.3" cy="143.2" r=".52"/>
<circle cx="139.3" cy="156.1" r=".5"/>
<circle cx="142.4" cy="146.5" r=".5"/>
<circle cx="142.4" cy="159.3" r=".5"/>
<circle cx="142.4" cy="152.9" r=".5"/>
<circle cx="142.4" cy="140.1" r=".5"/>
<circle cx="145.6" cy="149.7" r=".52"/>
<circle cx="145.6" cy="143.2" r=".52"/>
<circle cx="145.6" cy="156.1" r=".5"/>
<circle cx="29.5" cy="168.8" r=".55"/>
<circle cx="29.5" cy="162.5" r=".53"/>
<circle cx="32.2" cy="165.7" r=".52"/>
<circle cx="35.3" cy="168.8" r=".52"/>
<circle cx="35.3" cy="162.5" r=".5"/>
<circle cx="38.5" cy="165.7" r=".52"/>
<circle cx="41.7" cy="168.8" r=".52"/>
<circle cx="41.8" cy="162.5" r=".5"/>
<circle cx="44.9" cy="165.7" r=".52"/>
<circle cx="48.1" cy="168.8" r=".52"/>
<circle cx="48.1" cy="162.5" r=".5"/>
<circle cx="51.3" cy="165.7" r=".52"/>
<circle cx="54.5" cy="168.8" r=".52"/>
<circle cx="54.5" cy="162.5" r=".5"/>
<circle cx="58.2" cy="165.7" r=".52"/>
<circle cx="61.5" cy="168.8" r=".52"/>
<circle cx="61.5" cy="162.5" r=".5"/>
<circle cx="64.6" cy="165.7" r=".55"/>
<circle cx="67.9" cy="168.8" r=".55"/>
<circle cx="67.9" cy="162.5" r=".53"/>
<circle cx="71" cy="165.7" r=".52"/>
<circle cx="74.2" cy="168.8" r=".5"/>
<circle cx="74.2" cy="162.5" r=".48"/>
<circle cx="77.4" cy="165.7" r=".52"/>
<circle cx="81.2" cy="168.8" r=".55"/>
<circle cx="81.2" cy="162.5" r=".53"/>
<circle cx="84.4" cy="165.7" r=".52"/>
<circle cx="87.5" cy="168.8" r=".52"/>
<circle cx="87.6" cy="162.5" r=".5"/>
<circle cx="90.8" cy="165.7" r=".52"/>
<circle cx="94" cy="168.8" r=".52"/>
<circle cx="94" cy="162.5" r=".5"/>
<circle cx="97.2" cy="165.7" r=".52"/>
<circle cx="100.3" cy="168.8" r=".5"/>
<circle cx="100.4" cy="162.5" r=".48"/>
<circle cx="103.5" cy="165.7" r=".55"/>
<circle cx="107.2" cy="168.8" r=".5"/>
<circle cx="107.2" cy="162.5" r=".48"/>
<circle cx="110.4" cy="165.7" r=".5"/>
<circle cx="113.6" cy="168.8" r=".5"/>
<circle cx="113.7" cy="162.5" r=".48"/>
<circle cx="116.8" cy="165.7" r=".52"/>
<circle cx="120" cy="168.8" r=".52"/>
<circle cx="120.1" cy="162.5" r=".5"/>
<circle cx="123.3" cy="165.7" r=".52"/>
<circle cx="126.5" cy="168.8" r=".52"/>
<circle cx="126.5" cy="162.5" r=".5"/>
<circle cx="129.6" cy="165.7" r=".52"/>
<circle cx="132.8" cy="168.8" r=".52"/>
<circle cx="132.9" cy="162.5" r=".5"/>
<circle cx="136" cy="165.7" r=".52"/>
<circle cx="139.3" cy="168.8" r=".52"/>
<circle cx="139.3" cy="162.5" r=".5"/>
<circle cx="142.4" cy="165.7" r=".52"/>
<circle cx="145.6" cy="162.5" r=".5"/>
</g>
<path d="M17.4 49.1v128.9M17.5 48.9h139.3M157 49.1v128.9M17.4 178.1v3.3M157 178.1v3.3M17.4 181.5v3.4M17.4 185v2.7M17.4 187.8v2.8M17.5 190.8h139.3M157 181.5v3.4M157 185v2.7M157 187.8v2.8" fill="none" stroke="#000" stroke-width=".17"/>
<text font-size="24.7" x="18.4" y="16.3">E</text>
<g font-size="3.6">
<text x="18.4" y="26.2">2.0.</text>
<text x="28.4" y="26.2">PINOUT</text>
<text x="18.4" y="36.1">2.1.</text>
<text x="30.4" y="36.1">Pinout and Pin Descriptions</text>
</g>
<text font-size="3.2" x="72.9" y="16.3">PENTIUM® PROCESSOR WITH MMX™ TECHNOLOGY</text>
<g font-size="2.8">
<text x="18.4" y="44.7">2.1.1.</text>
<text x="32.3" y="44.7">PENTIUM</text>
<text x="47.2" y="44.7">PROCESSOR WITH MMX™ TECHNOLOGY PINOUT</text>
<text x="28.8" y="195">Figure 2. Pentium</text>
<text x="55" y="195">Processor with MMX™ Technology SPGA and PPGA Package Pinout</text>
<text x="76.9" y="198.2">(Top Side View)</text>
<text x="153.8" y="208">9</text>
</g>
<g font-size="2.5">
<text x="18.4" y="181">NOTE:</text>
<text x="18.4" y="184.5">1.</text>
<text x="23.4" y="184.5">The FRCMC# pin is not defined for Pentium</text>
<text x="72.6" y="184.5">processor with MMX™ technology. Pin Y35 should be left as a &quot;NC&quot; or tied</text>
<text x="23.4" y="187.3">to V</text>
<text x="31.9" y="187.3">via an external pull-up resistor.</text>
</g>
<text font-size="2.3" x="79.8" y="111.3">Top Side View</text>
<g font-size="2.1">
<text x="44.9" y="44.2">®</text>
<text x="52.7" y="194.5">®</text>
</g>
<g font-size="1.8">
<text x="70.7" y="184">®</text>
<text x="27.7" y="187.6">CC3</text>
<text x="148.6" y="189.9">PP0008a</text>
</g>
<g font-size="1.6">
<text x="23.3" y="57.7">AM</text>
<text x="23.4" y="54.4">AN</text>
<text x="27.6" y="56.1">VSS</text>
<text x="31" y="59.2">A30</text>
<text x="34.5" y="56">NC</text>
<text x="37.8" y="59.2">A4</text>
<text x="41" y="56">A6</text>
<text x="44.2" y="59.2">A8</text>
<text x="47" y="56">A10</text>
<text x="50" y="59.2">VSS</text>
<text x="52.4" y="56">VCC3</text>
<text x="56.5" y="59.2">VSS</text>
<text x="58.6" y="56">VCC3</text>
<text x="62.8" y="59.2">VSS</text>
<text x="65" y="56">VCC3</text>
<text x="69.8" y="59.2">VSS</text>
<text x="71.9" y="56">VCC3</text>
<text x="76.2" y="59.2">VSS</text>
<text x="78.5" y="56">VCC3</text>
<text x="82.5" y="59.2">VSS</text>
<text x="84.9" y="56">VCC2</text>
<text x="88.9" y="59.2">VSS</text>
<text x="91.4" y="56">VCC2</text>
<text x="95.9" y="59.2">VSS</text>
<text x="98.1" y="56">VCC2</text>
<text x="102.3" y="59.2">VSS</text>
<text x="104.6" y="56">VCC2</text>
<text x="108.6" y="59.2">VSS</text>
<text x="111.1" y="56">VCC2</text>
<text x="115.1" y="59.2">VSS</text>
<text x="117.9" y="56">VCC2</text>
<text x="122" y="59.2">VSS</text>
<text x="123.9" y="56">FLUSH#</text>
<text x="127.8" y="59.2">W/R#</text>
<text x="131.9" y="56">INC</text>
<text x="133.9" y="59.2">EADS# ADSC#</text>
<text x="138.3" y="56">INC</text>
<text x="144.2" y="56">INC</text>
<text x="148.6" y="54.5">AN</text>
<text x="148.6" y="57.7">AM</text>
<text x="23.4" y="64">AK</text>
<text x="23.5" y="60.8">AL</text>
<text x="27.6" y="62.5">VSS</text>
<text x="31" y="65.6">A28</text>
<text x="34.5" y="62.4">A3</text>
<text x="37.4" y="65.6">A29</text>
<text x="41" y="62.4">A7</text>
<text x="44.2" y="65.6">A5</text>
<text x="47" y="62.4">A11</text>
<text x="50.6" y="65.6">A9</text>
<text x="53.3" y="62.4">A12</text>
<text x="56.6" y="65.6">A13</text>
<text x="59.8" y="62.4">A14</text>
<text x="63" y="65.6">A15</text>
<text x="66.2" y="62.4">A16</text>
<text x="69.9" y="65.6">A17</text>
<text x="73.1" y="62.4">A18</text>
<text x="76.2" y="65.6">A19</text>
<text x="79.4" y="62.4">A20</text>
<text x="81.7" y="65.6">RESET</text>
<text x="86" y="62.2">NC</text>
<text x="88.9" y="65.6">CLK</text>
<text x="91.6" y="62.4">SCYC</text>
<text x="95.5" y="65.6">BE7#</text>
<text x="98.7" y="62.4">BE6#</text>
<text x="101.9" y="65.6">BE5#</text>
<text x="105.1" y="62.4">BE4#</text>
<text x="108.2" y="65.6">BE3#</text>
<text x="111.4" y="62.4">BE2#</text>
<text x="114.7" y="65.6">BE1#</text>
<text x="118.3" y="62.4">BE0# BUSCHK# HITM#</text>
<text x="121.2" y="65.6">A20M#</text>
<text x="128.2" y="65.6">HIT#</text>
<text x="134.8" y="65.6">D/C#</text>
<text x="137.8" y="62.4">PWT</text>
<text x="141.6" y="65.6">AP</text>
<text x="148.6" y="64.1">AK</text>
<text x="148.7" y="60.9">AL</text>
<text x="23.4" y="70.4">AH</text>
<text x="23.6" y="67.2">AJ</text>
<text x="27.7" y="68.9">VSS</text>
<text x="34.2" y="68.8">A25</text>
<text x="40.6" y="68.8">A31</text>
<text x="131.1" y="68.8">ADS#</text>
<text x="137.5" y="68.8">HLDA</text>
<text x="143.3" y="68.8">BREQ</text>
<text x="148.6" y="70.5">AH</text>
<text x="148.8" y="67.2">AJ</text>
<text x="23.4" y="73.7">AG</text>
<text x="23.5" y="76.8">AF</text>
<text x="26.9" y="75.3">VCC3</text>
<text x="31" y="72.1">A22</text>
<text x="34.2" y="75.3">A24</text>
<text x="37.4" y="72.1">A26</text>
<text x="40.6" y="75.3">A27</text>
<text x="130.9" y="75.3">PCD</text>
<text x="133.9" y="72.1">LOCK#</text>
<text x="135.7" y="75.4">SMIACT# VCC2</text>
<text x="141.4" y="72.1">VSS</text>
<text x="148.6" y="73.7">AG</text>
<text x="148.7" y="76.9">AF</text>
<text x="23.4" y="83.2">AD</text>
<text x="23.5" y="80">AE</text>
<text x="26.9" y="81.6">VCC3</text>
<text x="30.8" y="78.4">VSS</text>
<text x="33.9" y="81.5">D/P#</text>
<text x="37.4" y="78.4">A21</text>
<text x="40.6" y="81.6">A23</text>
<text x="133.9" y="78.4">PCHK#</text>
<text x="141.2" y="78.4">VSS</text>
<text x="148.6" y="83.3">AD</text>
<text x="148.8" y="80">AE</text>
<text x="23.4" y="86.4">AC</text>
<text x="23.4" y="89.6">AB</text>
<text x="26.9" y="87.8">VCC3</text>
<text x="30.8" y="84.8">VSS</text>
<text x="34" y="87.9">R/S#</text>
<text x="38" y="84.8">INTR</text>
<text x="40.6" y="88">NMI</text>
<text x="130.9" y="88">PRDY PHITM# VCC2</text>
<text x="133.4" y="84.8">PBGNT# VSS</text>
<text x="148.6" y="86.5">AC</text>
<text x="148.6" y="89.7">AB</text>
<text x="23.4" y="92.8">AA</text>
<text x="26.9" y="94.4">VCC3</text>
<text x="30.8" y="91.2">VSS</text>
<text x="33.2" y="94.3">IGNNE# INIT</text>
<text x="37" y="91.2">SMI#</text>
<text x="130" y="94.3">WB/WT# PHIT#</text>
<text x="134.1" y="91.2">HOLD</text>
<text x="141.2" y="91.2">VSS</text>
<text x="148.6" y="92.9">AA</text>
<text x="24" y="96">Z</text>
<text x="24" y="99.1">Y</text>
<text x="26.9" y="101">VCC3 FRCMC#</text>
<text x="30.8" y="97.5">VSS</text>
<text x="36.8" y="97.5">PEN#</text>
<text x="41.2" y="100.8">BF0</text>
<text x="131.5" y="100.8">NA#</text>
<text x="133.6" y="97.5">BOFF#</text>
<text x="136.1" y="100.8">BRDYC# VCC2</text>
<text x="141.2" y="97.5">VSS</text>
<text x="149.1" y="99.2">Y</text>
<text x="149.2" y="96">Z</text>
<text x="23.8" y="105.6">W</text>
<text x="24" y="102.4">X</text>
<text x="26.9" y="107.2">VCC3</text>
<text x="30.8" y="103.9">VSS</text>
<text x="34.5" y="107.2">NC</text>
<text x="37.3" y="103.9">BF1</text>
<text x="40.8" y="107.2">NC</text>
<text x="131.1" y="107.2">KEN#</text>
<text x="133.8" y="103.9">BRDY#</text>
<text x="136.9" y="107.2">EWBE# VCC2</text>
<text x="141.2" y="103.9">VSS</text>
<text x="149" y="105.6">W</text>
<text x="149.1" y="102.5">X</text>
<text x="23.9" y="111.9">U</text>
<text x="24" y="108.8">V</text>
<text x="26.9" y="113.5">VCC3</text>
<text x="30.8" y="110.3">VSS</text>
<text x="34" y="113.6">VSS</text>
<text x="35.6" y="110.3">STPCLK#</text>
<text x="39.7" y="113.7">VCC3</text>
<text x="133.8" y="110.3">AHOLD</text>
<text x="141.2" y="110.3">VSS</text>
<text x="149.1" y="108.8">V</text>
<text x="149.1" y="112">U</text>
<text x="24" y="115.2">T</text>
<text x="24" y="118.4">S</text>
<text x="26.9" y="120">VCC3</text>
<text x="30.8" y="116.7">VSS</text>
<text x="34.5" y="119.9">NC</text>
<text x="36.7" y="116.7">VCC3</text>
<text x="40.8" y="119.9">NC</text>
<text x="133.2" y="119.9">BP3</text>
<text x="134.2" y="116.7">MI/O#</text>
<text x="137.9" y="119.9">BP2</text>
<text x="141.2" y="116.7">VSS</text>
<text x="149.1" y="118.5">S</text>
<text x="149.2" y="115.2">T</text>
<text x="23.9" y="121.6">R</text>
<text x="23.9" y="124.8">Q</text>
<text x="30.8" y="123.1">VSS</text>
<text x="37.7" y="123.1">NC</text>
<text x="133.4" y="123.1">PM1BP1</text>
<text x="141.2" y="123.1">VSS</text>
<text x="149.1" y="121.6">R</text>
<text x="149.1" y="124.9">Q</text>
<text x="23.9" y="131.2">N</text>
<text x="24" y="127.9">P</text>
<text x="26.9" y="126.4">VCC3 CPUTYP</text>
<text x="30.8" y="129.5">VSS</text>
<text x="37.3" y="129.5">TMS</text>
<text x="39.8" y="126.6">TRST#</text>
<text x="134.2" y="129.5">IERR#</text>
<text x="141.2" y="129.5">VSS</text>
<text x="149.1" y="128">P</text>
<text x="149.1" y="131.2">N</text>
<text x="23.8" y="134.3">M</text>
<text x="24" y="137.6">L</text>
<text x="26.9" y="132.5">VCC3</text>
<text x="30.8" y="135.9">VSS</text>
<text x="34.3" y="132.7">TDI</text>
<text x="37.3" y="135.9">TCK</text>
<text x="40.6" y="132.7">TDO</text>
<text x="131.6" y="132.7">DP7</text>
<text x="134.9" y="135.9">D62</text>
<text x="138.1" y="132.7">D63</text>
<text x="141.2" y="135.9">VSS</text>
<text x="149" y="134.4">M</text>
<text x="149.2" y="137.6">L</text>
<text x="23.9" y="140.7">K</text>
<text x="26.9" y="139.1">VCC3</text>
<text x="30.8" y="142.3">VSS</text>
<text x="33.4" y="139.1">PICD1</text>
<text x="37.8" y="142.3">D0</text>
<text x="39.7" y="139.1">VCC3</text>
<text x="131.7" y="139.1">D60</text>
<text x="134.9" y="142.3">D59</text>
<text x="138.1" y="139.1">D61</text>
<text x="141.2" y="142.3">VSS</text>
<text x="149.1" y="140.8">K</text>
<text x="23.9" y="147.2">H</text>
<text x="24" y="144">J</text>
<text x="26.9" y="145.6">VCC3</text>
<text x="30.8" y="148.7">VSS</text>
<text x="34.5" y="145.5">D2</text>
<text x="36.2" y="148.7">PICCLK</text>
<text x="39.8" y="145.5">PICD0</text>
<text x="131.7" y="145.5">D58</text>
<text x="134.9" y="148.7">D56</text>
<text x="138.1" y="145.5">D57</text>
<text x="141.2" y="148.7">VSS</text>
<text x="149.1" y="147.2">H</text>
<text x="149.2" y="144">J</text>
<text x="23.9" y="150.4">G</text>
<text x="24" y="153.6">F</text>
<text x="26.9" y="152">VCC3</text>
<text x="31.4" y="155.1">D4</text>
<text x="34.5" y="151.9">D1</text>
<text x="37.8" y="155.1">D5</text>
<text x="41" y="151.9">D3</text>
<text x="128.4" y="155.1">DP5</text>
<text x="131.7" y="151.9">D53</text>
<text x="134.9" y="155.1">D51</text>
<text x="138.1" y="151.9">D55</text>
<text x="141.1" y="155.1">DP6</text>
<text x="149.1" y="150.4">G</text>
<text x="149.2" y="153.7">F</text>
<text x="23.9" y="160">D</text>
<text x="24" y="156.8">E</text>
<text x="26.9" y="158.4">VCC3</text>
<text x="30.9" y="161.5">DP0</text>
<text x="34.5" y="158.3">D6</text>
<text x="37.8" y="161.5">D8</text>
<text x="41" y="158.3">D7</text>
<text x="43.8" y="161.5">D12</text>
<text x="50" y="161.5">DP1</text>
<text x="57.1" y="161.5">D19</text>
<text x="63.6" y="161.5">D23</text>
<text x="69.8" y="161.5">D26</text>
<text x="76.2" y="161.5">D28</text>
<text x="83.1" y="161.5">D30</text>
<text x="89.5" y="161.5">DP3</text>
<text x="96" y="161.5">D33</text>
<text x="102.4" y="161.5">D35</text>
<text x="109.3" y="161.5">D37</text>
<text x="115.6" y="161.5">D39</text>
<text x="118.9" y="158.3">D42</text>
<text x="122.1" y="161.5">D40</text>
<text x="125.3" y="158.3">D46</text>
<text x="128.5" y="161.5">D44</text>
<text x="131.7" y="158.3">D49</text>
<text x="134.9" y="161.5">D48</text>
<text x="138.1" y="158.3">D52</text>
<text x="141.2" y="161.5">D50</text>
<text x="144.5" y="158.3">D54</text>
<text x="149.1" y="156.8">E</text>
<text x="149.1" y="160.1">D</text>
<text x="23.9" y="163.2">C</text>
<text x="23.9" y="166.4">B</text>
<text x="28.7" y="164.8">D9</text>
<text x="31" y="167.8">D11</text>
<text x="34.2" y="164.8">D10</text>
<text x="37.4" y="167.8">D13</text>
<text x="40.6" y="164.8">D14</text>
<text x="43.8" y="167.8">D16</text>
<text x="47" y="164.8">D17</text>
<text x="50.2" y="167.8">D20</text>
<text x="53.3" y="164.8">D21</text>
<text x="57.5" y="167.8">VSS</text>
<text x="60.3" y="164.8">D24</text>
<text x="63.4" y="167.8">VSS</text>
<text x="66.5" y="164.8">DP2</text>
<text x="69.8" y="167.8">VSS</text>
<text x="73.1" y="164.8">D25</text>
<text x="76.2" y="167.8">VSS</text>
<text x="80" y="164.8">D27</text>
<text x="83" y="167.8">VSS</text>
<text x="86.3" y="164.8">D29</text>
<text x="89.5" y="167.8">VSS</text>
<text x="92.8" y="164.8">D31</text>
<text x="95.9" y="167.8">VSS</text>
<text x="99.1" y="164.8">D32</text>
<text x="102.3" y="167.8">VSS</text>
<text x="106.1" y="164.8">D34</text>
<text x="109.1" y="167.8">VSS</text>
<text x="112.5" y="164.8">D36</text>
<text x="115.6" y="167.8">VSS</text>
<text x="118.9" y="164.8">D38</text>
<text x="122" y="167.8">VSS</text>
<text x="125.2" y="164.8">DP4</text>
<text x="128.4" y="167.8">VSS</text>
<text x="131.7" y="164.8">D45</text>
<text x="134.9" y="167.8">D43</text>
<text x="138.1" y="164.8">D47</text>
<text x="141.6" y="167.8">INC</text>
<text x="144.8" y="164.8">INC</text>
<text x="149.1" y="163.3">C</text>
<text x="149.1" y="166.5">B</text>
<text x="23.9" y="169.5">A</text>
<text x="28.5" y="171">NC</text>
<text x="34.2" y="171">D15</text>
<text x="40.6" y="171">D18</text>
<text x="47" y="171">D22</text>
<text x="52.1" y="171.1">VCC3</text>
<text x="59" y="171.1">VCC3</text>
<text x="65.6" y="171.1">VCC3</text>
<text x="71.9" y="171.1">VCC3</text>
<text x="79" y="171.1">VCC3</text>
<text x="85" y="171.1">VCC3</text>
<text x="91.7" y="171.1">VCC2</text>
<text x="97.9" y="171.1">VCC2</text>
<text x="104.8" y="171.1">VCC2</text>
<text x="111.2" y="171.1">VCC2</text>
<text x="117.8" y="171.1">VCC2</text>
<text x="124.4" y="171.1">VCC2</text>
<text x="131.7" y="171">D41</text>
<text x="138.3" y="171.1">INC</text>
<text x="149.1" y="169.5">A</text>
</g>
<g font-size="1.5">
<text x="129.6" y="81.5">APCHK# PBREQ# VCC2</text>
<text x="143.6" y="94.2">VCC2</text>
<text x="131.8" y="113.5">INV</text>
<text x="136.6" y="113.5">CACHE# VCC2</text>
<text x="143.6" y="119.9">VCC2</text>
<text x="130.7" y="126.2">FERR# PM0BP0</text>
<text x="143.6" y="126.2">VCC2</text>
<text x="143.6" y="132.5">VCC2</text>
<text x="143.6" y="139">VCC2</text>
<text x="143.6" y="145.3">VCC2</text>
<text x="143.6" y="151.7">VCC2</text>
</g>
<g font-size="1.3">
<text x="143.7" y="62.1">VCC2</text>
<text x="143.7" y="63.7">DET#</text>
</g>
<text font-size="1.1" x="39.7" y="100.2">1</text>
</svg>
